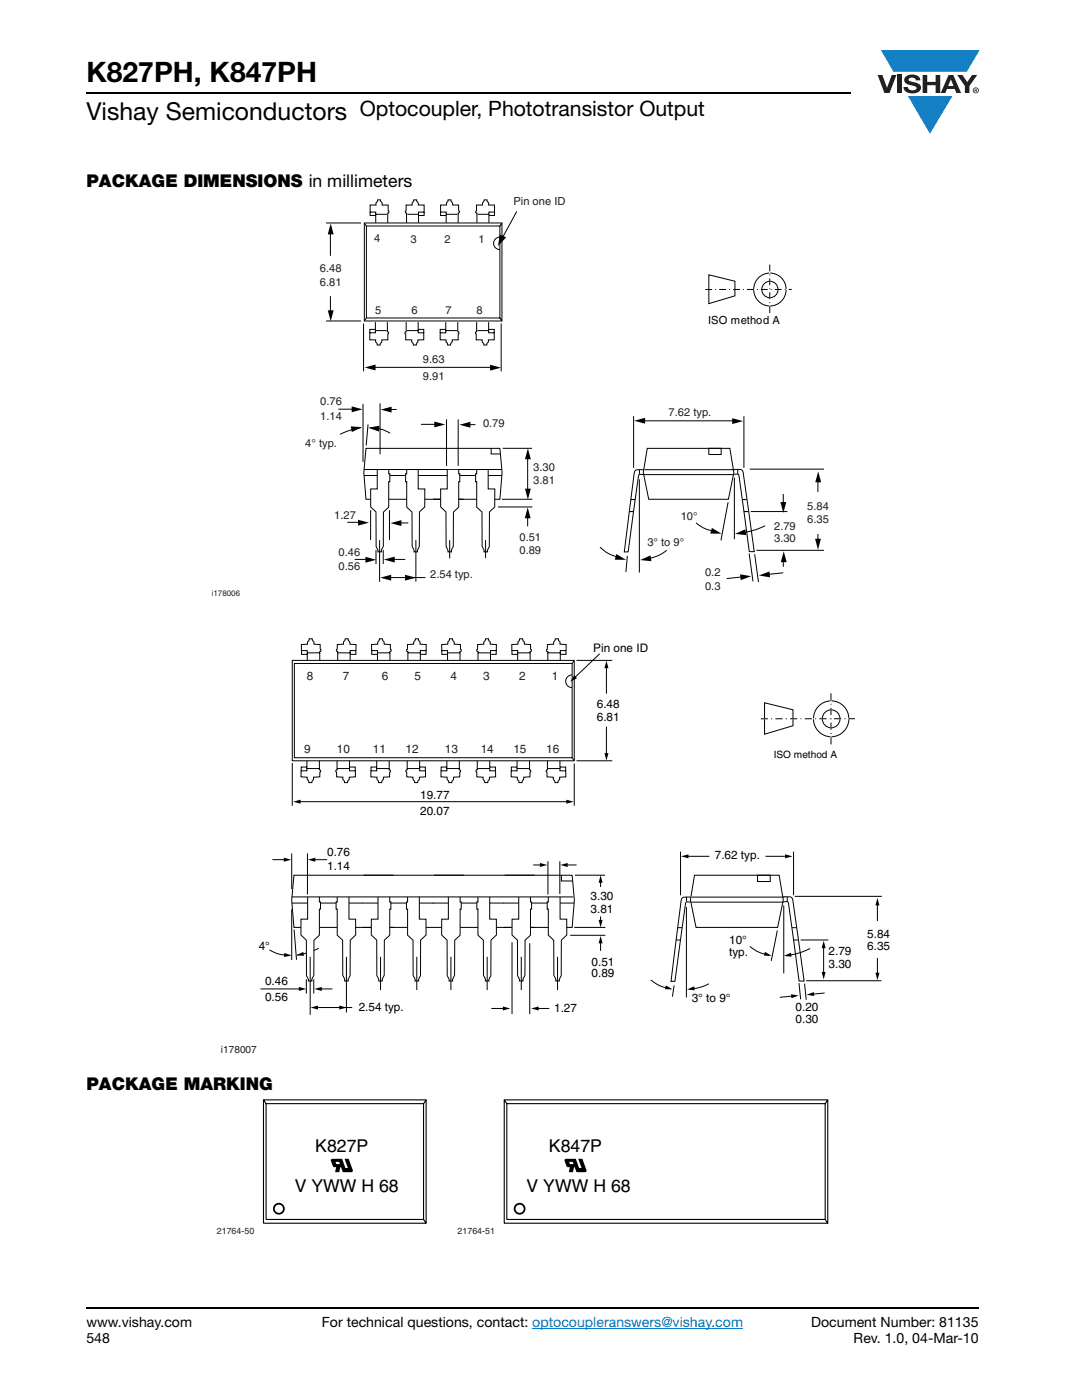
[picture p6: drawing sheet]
<svg xmlns="http://www.w3.org/2000/svg" width="216mm" height="279mm" viewBox="0 0 216 279" stroke-linecap="round" stroke-linejoin="round" font-family="sans-serif">
<g fill="#147fc3">
<path d="M175.8 10h19.7l-2.6 4.4h-3.8h-10.8z"/>
<path d="M181.2 19.2h8.8l-4.4 7.5z"/>
</g>
<g fill="#231f20">
<path d="M175.1 15h1l.9 2.5 .9-2.5h1l-1.4 3.6h-1z"/>
<path d="M179 15h.9v3.6h-.9z"/>
<path d="M180.8 15.3a2.1 2.1 0 0 1 2.7 .3l.1 .4h-.8a.79 .79 0 0 0-.7-.5 .79 .79 0 0 0-.8 .4l.2 .3 1 .2a1.08 1.08 0 0 1 1.3 1.1 1.08 1.08 0 0 1-1.1 1.1 1.73 1.73 0 0 1-2.4-1.2h.9a.96 .96 0 0 0 .8 .6 .96 .96 0 0 0 .9-.4 1.31 1.31 0 0 0-1.2-.6 1.03 1.03 0 0 1-1.1-.6 1.03 1.03 0 0 1 .2-1.1z"/>
<path d="M184.1 15h.9v1.3h1.7v-1.3h.9v3.6h-.9v-1.6h-1.7v1.6h-.9z"/>
<path d="M191 15h1l1 1.4 1-1.4h1l-1.6 2.2v1.4h-.9v-1.4z"/>
<path d="M189.7 15.8l.6 1.4h-1.1zM189.3 15l-1.6 3.6h.9l.4-.8h1.5l.3 .8h1l-1.6-3.6z"/>
<path d="M194.2 18a.5 .5 0 0 1 1 0 .5 .5 0 0 1-1 0zM194.1 18a.6 .6 0 0 0 1.2 0 .6 .6 0 0 0-1.2 0z"/>
<path d="M194.6 17.8h.2v.2h-.2zM194.5 17.7v.7h.1v-.3l.4 .3-.2-.3 .2-.2-.1-.2z"/>
</g>
<path d="M106.2 265.1h42.1" fill="none" stroke="#007ec4" stroke-width=".2"/>
<path d="M17.3 18.6h152.5M17.3 261h178" fill="none" stroke="#000" stroke-width=".36"/>
<path d="M42.2 39.1h123.2v80.3h-123.2z" fill="#fff"/>
<path d="M72.6 94.9h13.8M73 89.5h26.7l.5 4.8-.5 5.3h-26.7l-.4-5.3z" fill="none" stroke="#000" stroke-width=".2"/>
<path d="M81.2 93.8h2.2v3.8h1.4v3.6l-1.1 1v6.9l-.4 .7v.3h-.7v-.3l-.4-.8v-6.8l-1-1v-5.1h-.3v-1.5h.3z" fill="#fff"/>
<path d="M81.2 93.8v.8h-.3v1.5h.3v5.1l1 1v6.8l.4 .8v.3h.7v-.3l.4-.7v-6.9l1.1-1v-3.6h-1.4v-3.8" fill="none" stroke="#000" stroke-width=".2"/>
<path d="M75.3 93.8h2.3v.8h.2v1.5h-.2v5.1l-1.1 1v6.8l-.4 .8v.3h-.7v-.3l-.3-.7-.1-6.9-1-1v-3.6h1.3z" fill="#fff"/>
<g fill="none" stroke="#000" stroke-width=".2">
<path d="M65.1 44.5h6.9M65.9 45.8v5.2M65.9 59.1v3.7M72.7 44.5h27.5v19.6h-27.5zM72.7 44.5l.4 .6M73.1 45.1h26.6v18.4h-26.6zM99.7 47.3a1.23 1.23 0 0 0-1.2 1.3 1.23 1.23 0 0 0 1.2 1.2M100.1 44.5l-.3 .6M103.1 42.2l-3.3 6M65.1 64.1h6.9M72.5 64.6v9.5M73.1 63.5l-.4 .5"/>
<path d="M74 73.3h24.6M99.7 63.4l.4 .6M100 64.6v9.5M67.5 81.7h2.9M72 85.4l-2 .4-2.1 .9M72.4 80.6v11.6M72.6 93.7h13.8M73.8 85.4l2.4 .3 1.7 .8M75.3 93.8v3.8h-1.3v3.6l1 1 .1 6.9 .3 .7v.3h.7v-.3l.4-.8v-6.8l1.1-1v-5.1h.2v-1.5h-.2v-.8M75.8 80.5v10.2M77.6 81.7h1.6M86.3 94.9h13.9"/>
<path d="M98 89.5v1.1h1.8M100.2 99.6h6M100.3 89.5h5.9M105.3 90.7v7.7M126.4 83.1v10.3M127.6 95.7v18.6M127.9 84h18.9M128.4 93.7h-.7a.9 .9 0 0 0-1.2 1.1l-1.9 15.4 .7-.1 2.1-15.1a.64 .64 0 0 1 .9-.3h.1M128.5 94.7h18.1M128.6 93.7h18.1M129.2 89.5h16.4l.8 4.8-1.1 5.3h-15.9l-1-5.3zM141.4 89.5h2.5v1.2h-2.5z"/>
<path d="M146.5 93.7h.6a.9 .9 0 0 1 1.2 1l2.2 15.4h-1l-2-15.1a.65 .65 0 0 0-.9-.4h-.1M146.5 95.3v12.3M148.4 83.1v10.3M156.3 98.6v2.8M70.8 111.6h2.4M75 109.8v2.8M75.7 107.8v8.3M76.5 109.8v2.8M77.1 115.3h7.8M78.5 111.6h2.4M83 107.8v8.3M99.4 101.2h6.8"/>
<path d="M105.3 102.5v2.5M119.7 109.2l1.4 1.1 2.2 .9M125.2 110.9l-.3 3.3M133.1 109.8l-1.6 1-1.9 .7M138.9 104.4l1.5 1 2.3 .7M145.3 100.2l-1.4 7.7M149.5 110.5l.8 5.5M149.8 102.1h7.3M150.6 110.6l.7 5.5M150.9 109.8h13.5M152.7 104.9l-2 .8-2.6 .6M156.3 111.1v2"/>
</g>
<g fill="#000">
<path d="M66 44.6l.6 2.2h-1.2zM99.7 46.8l1.3 .6-1.6 1.7zM65.4 61.9h1.2l-.6 2.2zM72.8 73.3l2.1-.5v1.1zM97.8 72.8l2.2 .6-2.2 .6zM70 85.1l2.2 .2-2 .9zM70.2 81.1l2.2 .6-2.2 .6zM73.5 85.4l2.2-.4-.1 1.1zM76 81.7l2.1-.5v1.1zM105.3 89.5l.6 2.2h-1.1zM104.8 97.5h1.1l-.6 2.2zM126.5 84l2.2-.6v1.2z"/>
<path d="M146.1 83.5l2.2 .5-2.2 .6zM72.9 111.1l2.2 .6-2.2 .6zM75.9 115.3l2.2-.6v1.2zM76.6 111.7l2.2-.6v1.2zM80.8 114.7l2.2 .6-2.2 .6zM105.3 101.3l.6 2.1h-1.2zM123 110.6l1.9 1.1h-2.2zM127.7 111.8l2.1-1 .2 1.2zM142 105.4l2 1.1h-2.3zM146.7 106.6l2-1 .2 1.2zM155.7 100.2h1.2l-.6 2.2zM156.4 110l.6 2.2h-1.2z"/>
</g>
<path d="M86.4 99.6h6.1M125.9 99.7h.8M148.1 99.7h.9M125.5 102.1h.9M148.4 102.1h.9" fill="none" stroke="#000" stroke-width=".23"/>
<path d="M95.1 93.8h2.3v3.8h1.3v3.6l-1 1-.1 6.9-.3 .7v.3h-.7v-.3l-.4-.8v-6.8l-1.1-1v-5.1h-.2v-1.5h.2z" fill="#fff"/>
<path d="M86.3 93.7h13.9M95.1 93.8v.8h-.2v1.5h.2v5.1l1.1 1v6.8l.4 .8v.3h.7v-.3l.3-.7 .1-6.9 1-1v-3.6h-1.3v-3.8M127.6 93.7v.9M147.2 93.7v.9M149.6 93.6h14.8M163.2 95.8v12.4M148.5 115.1l-3.5 .4M156.3 114.3l-3.8 .4" fill="none" stroke="#000" stroke-width=".2"/>
<path d="M163.3 94.1l.5 2.2h-1.1zM147.7 114.6l2.2 .4-2.1 .8zM151.4 114.8l2.1-.7 .1 1.1zM162.6 107.5h1.2l-.6 2.2z" fill="#000"/>
<path d="M162.7 98.3h1v8.2h-1z" fill="#fff"/>
<g fill="none" stroke="#000" stroke-width=".2">
<path d="M73.9 42.3v.7h1M74.9 42.8h2.3M75 44.5v-2.2h-1.1v-1.4h1.1v-.4l.3-.3v-.3h.6l.1 .3 .2 .3 .1 .4h1.2v1l.1 .3v.2l-.2 .1v2M81.1 44.5v-2l-.2-.1v-.2l.1-.3v-1h1.2v-.4l.3-.3 .1-.3h.5l.1 .3 .3 .3v.4h1.1v1.4h-1.1v2.2M81.3 42.8h2.3M84.6 42.3v.7h-1M87.9 42.3v.7h1.1M89 42.8h2.3M89 44.5v-2.2h-1.1v-1.4h1.2v-.4l.3-.3v-.3h.6v.3l.3 .3v.4h1.2v1l.2 .3-.1 .2-.2 .1v2M95.2 44.5v-2l-.3-.1v-.2l.2-.3v-1h1.2v-.4l.3-.3v-.3h.6v.3l.3 .3v.4h1.2v1.4h-1.1v2.2M95.3 42.8h2.3M98.7 42.3v.7h-1.1"/>
<path d="M74.9 65.7h-1.1v.7M74.9 66h2.2M74.9 64.3v2.1h-1.1v1.4h1.2v.5l.2 .2 .1 .4h.6v-.3l.3-.3v-.5h1.2v-1l.1-.3v-.2l-.2-.1v-1.9M81 64.3v1.9l-.2 .1v.2l.2 .3v1h1.2v.5l.3 .3v.3h.6v-.4l.3-.2v-.5h1.2v-1.4h-1.2v-2.1M81.2 66h2.3M83.5 65.7h1.1v.7M88.9 65.7h-1.1v.7M88.9 66h2.3M89 64.3v2.1h-1.2v1.4h1.2v.5l.3 .2v.4h.6v-.3l.3-.3v-.5h1.2v-1l.2-.3v-.2l-.3-.1v-1.9M95.1 64.3v1.9l-.2 .1v.2l.1 .3v1h1.2v.5l.3 .3v.3h.6l.1-.4 .2-.2v-.5h1.2v-1.4h-1.1v-2.1M95.3 66h2.3M97.6 65.7h1v.7"/>
</g>
<path d="M89.2 93.8h2.3v.8h.2v1.5h-.2v5.1l-1 1v6.8l-.4 .8v.3h-.7v-.3l-.4-.7v-6.9l-1.1-1v-3.6h1.3z" fill="#fff"/>
<path d="M73.4 84.7l-.3 4.2M84 84.7h2.9M89.1 83.7v9.3M89.2 93.8v3.8h-1.3v3.6l1.1 1v6.9l.4 .7v.3h.7v-.3l.4-.8v-6.8l1-1v-5.1h.2v-1.5h-.2v-.8M91.4 83.7v9.3M93.3 84.7h1.6M69.3 104.2h2.4M74 101.8v6M77.7 101.8v6M79.1 104.4h2.4M89.7 107.8v3.7M96.9 107.8v3.6" fill="none" stroke="#000" stroke-width=".2"/>
<path d="M86.7 84.1l2.1 .6-2.1 .6zM91.7 84.8l2.2-.6v1.2zM71.4 103.7l2.2 .6-2.2 .6zM77.9 104.4l2.2-.6v1.2z" fill="#000"/>
<path d="M141.4 54.8l5.2 1.3v2.9l-5.2 1.6z" fill="#fff"/>
<path d="M141.4 54.8l5.2 1.3v2.9l-5.2 1.6z" fill="none" stroke="#000" stroke-width=".2"/>
<circle cx="153.6" cy="57.8" r="3.3" fill="#fff"/>
<circle cx="153.6" cy="57.8" r="3.3" fill="none" stroke="#000" stroke-width=".2"/>
<circle cx="153.6" cy="57.8" r="1.63" fill="#fff"/>
<circle cx="153.6" cy="57.8" r="1.63" fill="none" stroke="#000" stroke-width=".2"/>
<path d="M140.7 57.8h17.3z" fill="#fff"/>
<path d="M140.7 57.8h17.3" fill="none" stroke="#000" stroke-width=".2" stroke-dasharray="1.4 .6 .2 .6" stroke-linecap="butt"/>
<path d="M153.6 52.8v9.7z" fill="#fff"/>
<path d="M153.6 62.5v-9.7" fill="none" stroke="#000" stroke-width=".2" stroke-dasharray="1.4 .6 .2 .6" stroke-linecap="butt"/>
<path d="M44.1 127.4h133.5v83.2h-133.5z" fill="#fff"/>
<g fill="none" stroke="#000" stroke-width=".2">
<path d="M58.3 131.8l.4 .6M60.2 129.9v.7h1.1M61.3 132.1v-2.3h-1.1l-.1-1.2h1.3v-.5l.3-.3v-.3h.6v.3l.3 .3v.5h1.3v.8l.2 .3-.1 .2-.2 .1v2.1M63.8 130.3h-2.5M67.4 132.1v-2.1l-.2-.1-.1-.2 .2-.3v-.8h1.2v-.5l.3-.3 .1-.3h.6v.3l.3 .3v.5h1.2v1.2h-1.1v2.3M67.4 130.3h2.5M71 129.9v.7h-1.1M74.2 129.9v.7h1.1M75.3 132.1v-2.3h-1.1l-.1-1.2h1.3v-.5l.3-.3v-.3h.6v.3l.3 .3 .1 .5h1.2v.8l.2 .3-.1 .2-.2 .1v2.1M77.8 130.3h-2.5M81.4 132.1v-2.1l-.2-.1-.1-.2 .2-.3v-.8h1.2l.1-.5 .2-.3 .1-.3h.6v.3l.3 .3v.5h1.3l-.1 1.2h-1.1v2.3M81.4 130.3h2.5"/>
<path d="M85 129.9v.7h-1.1M88.2 129.9v.7h1.1M89.3 132.1v-2.3h-1.2v-1.2h1.3v-.5l.3-.3v-.3h.6v.3l.3 .3v.5h1.3v.8l.2 .3-.1 .2-.2 .1v2.1M91.8 130.3h-2.6M95.4 132.1v-2.1l-.2-.1-.1-.2 .2-.3v-.8h1.2v-.5l.3-.3 .1-.3h.6v.3l.3 .3v.5h1.2v1.2h-1.1v2.3M95.4 130.3h2.5M99 129.9v.7h-1.1M102.2 129.9v.7h1.1M103.3 132.1v-2.3h-1.2v-1.2h1.3v-.5l.2-.3 .1-.3h.6v.3l.3 .3v.5h1.3v.8l.1 .3v.2l-.2 .1v2.1M105.8 130.3h-2.6M109.3 132.1v-2.1l-.2-.1v-.2l.1-.3v-.8h1.3v-.5l.3-.3v-.3h.6v.3l.3 .3v.5h1.3v1.2h-1.2v2.3M109.3 130.3h2.6"/>
<path d="M112.9 129.9v.7h-1.1M115 131.8h7.2M121 133.1v5.3M58.3 152.3v8.5M58.7 151.2l-.4 .6M59.8 160h53.4M61.2 153.4h2.5M61.2 153.1h-1.1v.7M61.2 151.6v2.2h-1.1v1.2l1.2 .1v.5l.3 .2v.4h.6l.1-.3 .3-.3v-.5l1.2-.1v-.8l.2-.2v-.3l-.3-.1v-2M67.3 151.6v2l-.3 .1v.3l.2 .2v.8l1.2 .1v.5l.3 .3 .1 .3h.6v-.4l.3-.2v-.5l1.2-.1v-1.2h-1.2v-2.2M69.8 153.1h1.1v.7M69.8 153.4h-2.5"/>
<path d="M75.1 153.4h2.5M75.1 153.1h-1.1v.7M75.2 151.6v2.2h-1.2v1.2l1.2 .1v.5l.3 .2 .1 .4h.6v-.3l.3-.3v-.5l1.2-.1v-.8l.2-.2v-.3l-.2-.1v-2M81.2 151.6v2l-.2 .1v.3l.2 .2v.8l1.2 .1v.5l.3 .3v.3h.6l.1-.4 .3-.2v-.5l1.2-.1v-1.2h-1.2v-2.2M83.8 153.1h1.1v.7M83.8 153.4h-2.5M89.1 153.4h2.5M89.1 153.1h-1.1v.7M89.2 151.6v2.2h-1.2v1.2l1.2 .1v.5l.3 .2 .1 .4h.6v-.3l.3-.3v-.5l1.2-.1v-.8l.2-.2v-.3l-.2-.1v-2M95.2 151.6v2l-.2 .1v.3l.1 .2 .1 .8 1.2 .1v.5l.3 .3v.3h.6l.1-.4 .3-.2v-.5l1.2-.1v-1.2h-1.2v-2.2M97.8 153.1h1.1v.7M97.8 153.4h-2.6"/>
<path d="M103.1 153.4h2.5M103.1 153.1h-1.1v.7M103.2 151.6v2.2h-1.2v1.2l1.2 .1v.5l.3 .2 .1 .4h.6v-.3l.3-.3v-.5l1.2-.1 .1-.8 .1-.2v-.3l-.2-.1v-2M109.2 151.6v2l-.2 .1v.3l.1 .2 .1 .8 1.2 .1v.5l.3 .3v.3h.6l.1-.4 .3-.2v-.5l1.2-.1v-1.2h-1.2v-2.2M111.8 153.1h1.1v.7M111.8 153.4h-2.5M114.6 152.4v8.4M115 151.8h7.2M121 145v5.5M54.4 171.6h2.4M58.2 170.3v7.1M58.7 174.7h55.5l.4 4.9-.4 5.5h-55.5l-.5-5.5z"/>
<path d="M61.4 170.3v8.2M62.7 171.6h2.6M72.5 174.7h6M135.8 170v8.7M137.3 170.9h19.3M137.8 179h-.7a.92 .92 0 0 0-1.2 1.1l-2 15.8 .8-.1 2-15a.64 .64 0 0 1 .8-.8h.3M138 179h18.5M138.6 174.7h16.9l.8 4.9-1.1 5.5h-16.3l-1.1-5.5zM151.2 174.7h2.5v1.2h-2.5zM156.3 179h.7a.92 .92 0 0 1 1.3 1l2.2 15.8h-1.1l-2-15.1a.64 .64 0 0 0-.7-.7l-.3-.1M158.3 170v8.7M52 197.4h7.8"/>
<path d="M53.8 189.6l1.6 .7 2.5 .4M58.2 181.5v10.1M58.2 180.2h14.2M58.7 185.5l.5 6.1M61.1 195.4v2.9M62.6 195.4v2.9M63.9 197.4h2.4M72.4 185.1h6.2M129.9 195.6l1.5 1 2.3 .7M134.5 196.7l-.3 2.2M134.9 187.6h.9M135.2 185.1h.9"/>
<path d="M137 181v18.1M137.9 180h18.5M141.4 196.3l-1.5 .7-2.3 .4M149.6 188.9l1.6 1 2.3 .7M155.1 185.7l-1.2 6.1M156.4 180.7v13.6M158 198.8l-2.4 .2M158 185.1h.9M158.3 187.6h.9M159.4 196.2l.4 3.2M159.8 187.6h5.5M160.5 196.3l.4 3.2"/>
<path d="M160.9 195.7h15M161.6 189.3l-2 .8-2.7 .6M164.3 188.3v5.7M164.5 198.2l-2.4 .2M63.3 201.1h7"/>
</g>
<g fill="#000">
<path d="M121 131.9l.4 1.4h-.8zM120.6 150.3h.8l-.4 1.5zM56.6 171.2l1.5 .4-1.5 .4zM58.5 160l1.5-.4v.8zM61.4 171.6l1.5-.4v.8zM113 159.6l1.5 .4-1.5 .4zM135.9 170.9l1.5-.4v.8zM156.6 170.5l1.5 .4-1.5 .4zM56.7 190.2l1.5 .5-1.5 .3zM59.6 197l1.5 .4-1.5 .4zM59.1 190.6l1.4-.6 .2 .8zM62.7 197.4l1.5-.4v.8z"/>
<path d="M132.9 196.7l1.3 .7h-1.5zM137.1 197.5l1.4-.7 .1 .8zM152.6 190l1.4 .7h-1.6zM157.8 198.4l1.6 .3-1.5 .5zM156.4 190.8l1.4-.7 .1 .8zM160.9 198.5l1.5-.5 .1 .8zM164.4 187.7l.3 1.5h-.7zM164 194h.7l-.3 1.5zM62 201.1l1.4-.4v.8zM67.7 200.7l1.5 .4-1.5 .4z"/>
</g>
<path d="M58.3 131.8h56.3v20h-56.3z" fill="#fff"/>
<g fill="none" stroke="#000" stroke-width=".2">
<path d="M58.3 131.8h56.3v20h-56.3zM58.7 132.4h55.5v18.8h-55.5zM114.1 134.7a1.26 1.26 0 0 0-1.2 1.3 1.26 1.26 0 0 0 1.2 1.2M114.6 131.8l-.4 .6M119.7 130.5l-5 4.7M114.1 151.2l.5 .6M86.6 174.7h6M100.7 174.7h6M112 174.7v1.1h2.2M114.7 174.7h6M119.8 176v1M137 179v.9"/>
<path d="M157.1 179v.9M63.6 189.2l-2.2 .9-2.1 .5M72.3 180.2h42.3M100.5 185.1h6.2M104.1 184.6v1.9M113.8 186.7h7M114.6 185.1h6.2M119.8 182.9v.9M119.8 188.1v1.7"/>
</g>
<path d="M114.6 134.8l.5 .5-1.3 .8zM119.8 174.7l.4 1.5h-.8zM119.8 186.8l.4 1.5h-.8zM119.4 183.6h.8l-.4 1.5z" fill="#000"/>
<path d="M109.4 179h2.4v4.4h1.3v3.2l-1.1 1v7.1l-.4 .7v.4h-.7v-.4l-.4-.8v-7l-1.1-1v-5.2h-.2v-1.4h.2z" fill="#fff"/>
<path d="M109.4 179v1h-.2v1.4h.2v5.2l1.1 1v7l.4 .8v.4h.7v-.4l.4-.7v-7.1l1.1-1v-3.2h-1.3v-4.4M111.2 191v6.6" fill="none" stroke="#000" stroke-width=".2"/>
<path d="M103.5 179h2.4v1h.2v1.4h-.2v5.2l-1.1 1-.1 7-.3 .8v.4h-.7l-.1-.4-.3-.7v-7.1l-1.1-1v-3.2h1.3z" fill="#fff"/>
<path d="M103.5 179v4.4h-1.3v3.2l1.1 1v7.1l.3 .7 .1 .4h.7v-.4l.3-.8 .1-7 1.1-1v-5.2h.2v-1.4h-.2v-1M104 191v6.6" fill="none" stroke="#000" stroke-width=".2"/>
<path d="M95.4 179h2.3v4.4h1.3l.1 3.2-1.1 1-.1 7.1-.3 .7v.4h-.7v-.4l-.4-.8-.1-7-1-1v-5.2h-.3v-1.4h.3z" fill="#fff"/>
<path d="M95.4 179v1h-.3v1.4h.3v5.2l1 1 .1 7 .4 .8v.4h.7v-.4l.3-.7 .1-7.1 1.1-1-.1-3.2h-1.3v-4.4M97.2 191v6.6" fill="none" stroke="#000" stroke-width=".2"/>
<path d="M89.5 179h2.3v1h.2v1.4h-.2v5.2l-1.1 1v7l-.4 .8v.4h-.7v-.4l-.4-.7v-7.1l-1.1-1v-3.2h1.4z" fill="#fff"/>
<path d="M89.5 179v4.4h-1.4v3.2l1.1 1v7.1l.4 .7v.4h.7v-.4l.4-.8v-7l1.1-1v-5.2h.2v-1.4h-.2v-1M90 191v6.6" fill="none" stroke="#000" stroke-width=".2"/>
<path d="M81.3 179h2.4v4.4h1.3v3.2l-1.1 1v7.1l-.4 .7v.4h-.7v-.4l-.4-.8v-7l-1.1-1v-5.2h-.2v-1.4h.2z" fill="#fff"/>
<path d="M81.3 179v1h-.2v1.4h.2v5.2l1.1 1v7l.4 .8v.4h.7v-.4l.4-.7v-7.1l1.1-1v-3.2h-1.3v-4.4M83.2 191v6.6" fill="none" stroke="#000" stroke-width=".2"/>
<path d="M75.4 179h2.4v1h.2v1.4h-.2v5.2l-1.1 1v7l-.4 .8v.4h-.7v-.4l-.4-.7v-7.1l-1.1-1v-3.2h1.3z" fill="#fff"/>
<path d="M75.4 179v4.4h-1.3v3.2l1.1 1v7.1l.4 .7v.4h.7v-.4l.4-.8v-7l1.1-1v-5.2h.2v-1.4h-.2v-1M75.9 191v6.6" fill="none" stroke="#000" stroke-width=".2"/>
<path d="M67.3 179h2.3v4.4h1.4v3.2l-1.1 1v7.1l-.4 .7v.4h-.7v-.4l-.4-.8v-7l-1.1-1v-5.2h-.2v-1.4h.2z" fill="#fff"/>
<path d="M67.3 179v1h-.2v1.4h.2v5.2l1.1 1v7l.4 .8v.4h.7v-.4l.4-.7v-7.1l1.1-1v-3.2h-1.4v-4.4M69.1 191v11" fill="none" stroke="#000" stroke-width=".2"/>
<path d="M61.4 179h2.3v1h.3v1.4h-.3v5.2l-1 1-.1 7-.4 .8v.4h-.7v-.4l-.3-.7-.1-7.1-1.1-1 .1-3.2h1.3z" fill="#fff"/>
<path d="M58.2 179h56.2M61.4 179v4.4h-1.3l-.1 3.2 1.1 1 .1 7.1 .3 .7v.4h.7v-.4l.4-.8 .1-7 1-1v-5.2h.3v-1.4h-.3v-1M106.4 172.6h1.5M109.3 171.9v6.6M111.7 171.9v6.5M113.2 172.6h1.8M158.6 178.9h17.4M61.9 191v11.5M175.1 180.1v14.3" fill="none" stroke="#000" stroke-width=".2"/>
<path d="M107.7 172.2l1.5 .4-1.5 .4zM111.8 172.6l1.5-.4v.8zM175.1 179.2l.4 1.5h-.8zM174.7 194.1h.8l-.4 1.5z" fill="#000"/>
<g fill="#fff">
<path d="M141.5 170.5h11.2l.2 .9h-11.4z"/>
<path d="M174.4 184h1.1v7.2h-1.1z"/>
</g>
<path d="M102.2 188.1v14.3M105.7 188.2v14.2M98 201.3h2.5M107.1 201.3h2.5" fill="none" stroke="#000" stroke-width=".2"/>
<path d="M100.3 200.9l1.5 .4-1.5 .4zM106 201.3l1.5-.4v.8z" fill="#000"/>
<path d="M152.6 140.3l5.6 1.4v3.1l-5.6 1.7z" fill="#fff"/>
<path d="M152.6 140.3l5.6 1.4v3.1l-5.6 1.7z" fill="none" stroke="#000" stroke-width=".2"/>
<circle cx="165.8" cy="143.5" r="3.6" fill="#fff"/>
<circle cx="165.8" cy="143.5" r="3.6" fill="none" stroke="#000" stroke-width=".2"/>
<circle cx="165.8" cy="143.5" r="1.78" fill="#fff"/>
<circle cx="165.8" cy="143.5" r="1.78" fill="none" stroke="#000" stroke-width=".2"/>
<path d="M151.8 143.5l18.8-.1z" fill="#fff"/>
<path d="M151.8 143.5l18.8-.1" fill="none" stroke="#000" stroke-width=".2" stroke-dasharray="1.4 .7 .2 .7" stroke-linecap="butt"/>
<path d="M165.8 138v10.6z" fill="#fff"/>
<path d="M165.8 148.6v-10.6" fill="none" stroke="#000" stroke-width=".2" stroke-dasharray="1.4 .7 .2 .7" stroke-linecap="butt"/>
<path d="M43.3 219.4h41.8v27.3h-41.8z" fill="#fff"/>
<path d="M52.6 219.5h32.4v24.6h-32.4zM52.6 219.5l.5 .7M85 219.5l-.5 .8M53.1 220.3h31.4v23.1h-31.4zM84.5 243.3l.5 .8" fill="none" stroke="#000" stroke-width=".22"/>
<circle cx="55.6" cy="241.2" r="1" fill="#fff"/>
<circle cx="55.6" cy="241.2" r="1" fill="none" stroke="#000" stroke-width=".35"/>
<path d="M66.9 231.9h.8l.1 .4h-.7zM66.1 231.4l-.1 .3 .4 1.1 .7 .1-.2 1h.8l.2-1h.1l.4 1h1.7l.3-.1v-.3l-.8-2.2h-.9l.7 1.8h-.5l-.6-1.8h-2z" fill="#000"/>
<path d="M91.3 219.4h74v27.3h-74z" fill="#fff"/>
<path d="M100.6 219.5h64.6v24.6h-64.6zM100.6 219.5l.5 .7M165.1 219.5l-.4 .8M101.1 220.3h63.6v23.1h-63.6zM164.6 243.3l.5 .8" fill="none" stroke="#000" stroke-width=".22"/>
<circle cx="103.7" cy="241.2" r="1" fill="#fff"/>
<circle cx="103.7" cy="241.2" r="1" fill="none" stroke="#000" stroke-width=".35"/>
<path d="M113.6 231.9h.7l.2 .4h-.8zM112.7 231.4v.3l.3 1.1 .7 .1-.2 1h.8l.2-1h.2l.3 1h1.8l.2-.1v-.3l-.8-2.2h-.8l.6 1.8h-.4l-.7-1.8h-2z" fill="#000"/>
<text font-size="5.6" x="17.3" y="16.4">K827PH, K847PH</text>
<text font-size="4.9" x="17.3" y="24">Vishay Semiconductors</text>
<text font-size="4.2" x="71.8" y="23.1">Optocoupler, Phototransistor Output</text>
<g font-size="3.5">
<text x="17.3" y="37.3">PACKAGE DIMENSIONS in millimeters</text>
<text x="17.3" y="217.5">PACKAGE MARKING</text>
<text x="62.9" y="229.8">K827P</text>
<text x="109.5" y="229.8">K847P</text>
<text x="58.8" y="237.8">V YWW H 68</text>
<text x="105.1" y="237.8">V YWW H 68</text>
</g>
<g font-size="2.8">
<text x="17.3" y="264.9">www.vishay.com</text>
<text x="17.3" y="268.1">548</text>
<text x="64.2" y="264.9">For technical questions, contact: optocoupleranswers@vishay.com</text>
<text x="161.9" y="264.9">Document Number: 81135</text>
<text x="170.3" y="268.1">Rev. 1.0, 04-Mar-10</text>
</g>
<g font-size="2.3">
<text x="118.4" y="130">Pin one ID</text>
<text x="119.1" y="141.3">6.48</text>
<text x="119.1" y="143.8">6.81</text>
<text x="83.8" y="159.5">19.77</text>
<text x="83.8" y="162.6">20.07</text>
<text x="65.3" y="170.8">0.76</text>
<text x="65.3" y="173.7">1.14</text>
<text x="142.6" y="171.5">7.62 typ.</text>
<text x="117.8" y="179.7">3.30</text>
<text x="117.8" y="182.2">3.81</text>
<text x="51.6" y="189.6">4°</text>
<text x="145.5" y="188.4">10°</text>
<text x="145.5" y="190.8">typ.</text>
<text x="165.3" y="190.6">2.79</text>
<text x="173" y="187.1">5.84</text>
<text x="173" y="189.6">6.35</text>
<text x="52.9" y="196.7">0.46</text>
<text x="118.1" y="192.7">0.51</text>
<text x="118.1" y="194.9">0.89</text>
<text x="165.3" y="193.1">3.30</text>
<text x="52.9" y="199.8">0.56</text>
<text x="71.6" y="201.7">2.54 typ.</text>
<text x="110.6" y="201.9">1.27</text>
<text x="138" y="200">3° to 9°</text>
<text x="158.7" y="201.8">0.20</text>
<text x="158.7" y="204.3">0.30</text>
</g>
<g font-size="2.3" fill="#231f20">
<text x="61.2" y="135.8">8</text>
<text x="68.4" y="135.8">7</text>
<text x="76.2" y="135.8">6</text>
<text x="82.7" y="135.8">5</text>
<text x="89.9" y="135.8">4</text>
<text x="96.4" y="135.8">3</text>
<text x="103.6" y="135.8">2</text>
<text x="110.1" y="135.8">1</text>
<text x="60.7" y="150.3">9</text>
<text x="67.2" y="150.3">10</text>
<text x="74.4" y="150.3">11</text>
<text x="80.9" y="150.3">12</text>
<text x="88.8" y="150.3">13</text>
<text x="95.9" y="150.3">14</text>
<text x="102.5" y="150.3">15</text>
<text x="109" y="150.3">16</text>
</g>
<g font-size="2.2" fill="#231f20">
<text x="102.5" y="41">Pin one ID</text>
<text x="74.7" y="48.3">4</text>
<text x="81.9" y="48.4">3</text>
<text x="88.7" y="48.5">2</text>
<text x="95.5" y="48.4">1</text>
<text x="63.8" y="54.3">6.48</text>
<text x="63.8" y="57.1">6.81</text>
<text x="74.9" y="62.6">5</text>
<text x="82.1" y="62.7">6</text>
<text x="88.9" y="62.7">7</text>
<text x="95.1" y="62.7">8</text>
<text x="84.4" y="72.5">9.63</text>
<text x="84.4" y="75.8">9.91</text>
<text x="63.9" y="80.8">0.76</text>
<text x="63.9" y="83.9">1.14</text>
<text x="133.4" y="83">7.62 typ.</text>
<text x="60.9" y="89.1">4° typ.</text>
<text x="96.4" y="85.2">0.79</text>
<text x="106.4" y="94.1">3.30</text>
<text x="106.4" y="96.5">3.81</text>
<text x="161.1" y="101.7">5.84</text>
<text x="66.7" y="103.7">1.27</text>
<text x="135.8" y="103.7">10°</text>
<text x="154.5" y="105.7">2.79</text>
<text x="161.1" y="104.4">6.35</text>
<text x="67.6" y="111">0.46</text>
<text x="67.6" y="113.8">0.56</text>
<text x="103.7" y="108">0.51</text>
<text x="103.7" y="110.5">0.89</text>
<text x="129.2" y="109">3° to 9°</text>
<text x="154.5" y="108.2">3.30</text>
<text x="85.8" y="115.3">2.54 typ.</text>
<text x="140.7" y="115">0.2</text>
<text x="140.7" y="117.8">0.3</text>
</g>
<text font-size="2.2" x="141.3" y="64.7">ISO method A</text>
<text font-size="2" x="154.4" y="151.3">ISO method A</text>
<text font-size="2" fill="#231f20" x="44.1" y="210.1">i178007</text>
<g font-size="1.8" fill="#231f20">
<text x="43.3" y="246.3">21764-50</text>
<text x="91.3" y="246.3">21764-51</text>
</g>
<text font-size="1.6" fill="#231f20" x="42.3" y="119">i178006</text>
</svg>
